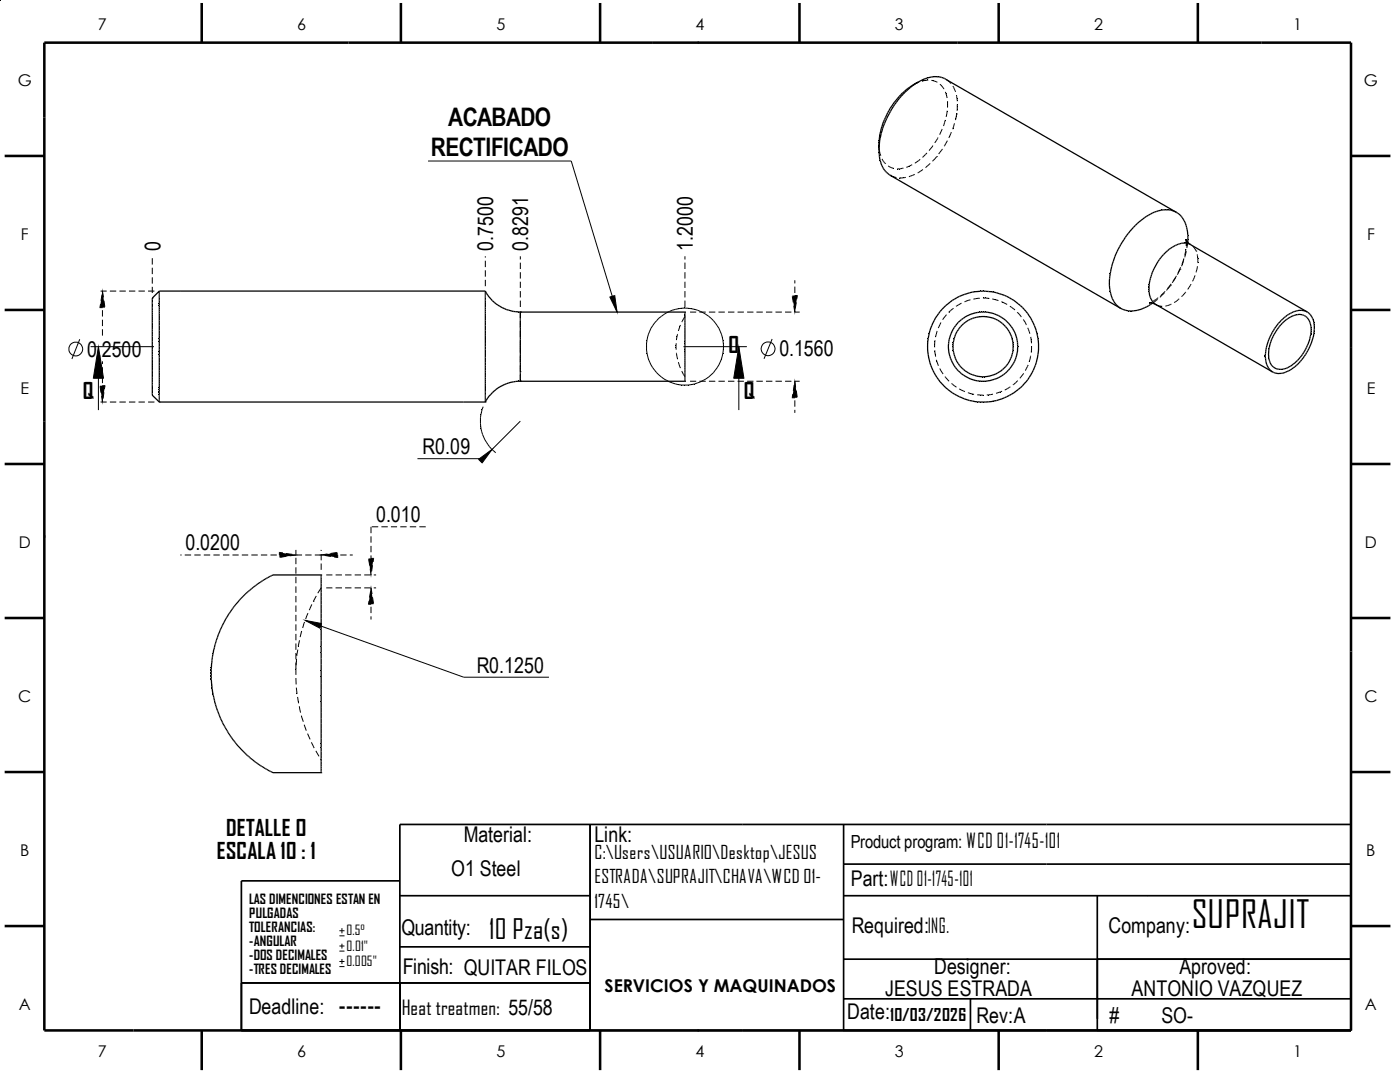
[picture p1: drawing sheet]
<svg xmlns="http://www.w3.org/2000/svg" width="279mm" height="216mm" viewBox="0 0 279 216" stroke-linecap="round" stroke-linejoin="round" font-family="sans-serif">
<g fill="#000">
<path d="M178.7 19.9l.2 .1zM179.1 19.5l.1 .1zM179.1 19.9l.1 .1zM179.4 19.1l.1 .1zM179.5 19.5v.1zM179.7 18.8l.1 .1zM179.8 19.1l.1 .1zM180 18.5h.1zM180.2 18.7l.1 .1zM180.4 18.1l.1 .1zM180.5 18.3l.1 .1zM180.8 17.8v.1z"/>
<path d="M180.9 18l.1 .1zM181.1 17.5l.1 .2zM181.3 17.7h.1zM181.5 17.3l.1 .1zM181.7 17.3v.1zM181.8 17.1h.1zM182 17l.1 .1zM183.2 16.3l.1 .1zM183.6 16v.2zM183.9 15.8l.1 .2zM184.4 15.7v.1zM184.7 15.5l.1 .2z"/>
<path d="M185.1 15.4v.1zM185.5 15.3v.2zM185.8 15.2l.1 .2zM186.2 15.2v.1zM186.6 15.2v.1zM186.9 15.2v.1zM187.3 15.2v.1zM187.6 15.2v.2zM188 15.3l-.1 .2zM187.9 15.3v.2zM188 17.2l.1-.1zM188.6 15.5l-.1 .2z"/>
<path d="M189.7 16.6h.1zM175.3 30.4h.1zM175.3 28.4h.1zM175.3 29.5h.1zM175.3 30.8h.2zM175.3 27.9h.2zM175.3 29h.2zM175.4 31.2h.1zM175.4 27.5h.1zM175.4 28.5h.1zM175.4 31.6h.2zM175.4 27.1h.2z"/>
<path d="M175.4 28.1h.2zM175.5 32h.1zM175.5 26.6h.1zM175.5 27.6h.1zM175.6 32.4l.2-.1zM175.6 26.1l.2 .1zM175.6 27.1h.2zM175.7 25.7h.2zM175.9 33.1h.1zM175.9 25.2h.1zM175.9 26.1h.1zM176 24.7l.1 .1z"/>
<path d="M176.2 33.7h.1zM176.2 24.3h.1zM176.4 34h.1zM176.4 23.8h.1zM176.4 24.6h.1zM176.7 32.8v-.1zM176.6 34.2h.1zM176.7 34.2v.1zM176.6 23.3l.1 .1zM176.6 24.1h.1zM176.9 34.5l.1-.1zM176.8 22.9h.2z"/>
<path d="M176.8 23.6l.2 .1zM177.1 34.7l.1-.1zM177.1 23.1l.1 .1zM177.3 22l.1 .1zM177.5 34.8l-.1 .1zM177.3 22.6l.2 .1zM177.6 35.1l.1-.1zM177.6 22.1l.1 .1zM177.8 21.1l.2 .1zM177.9 21.7l.1 .1zM178.1 20.7l.1 .1zM178.2 21.2l.1 .1z"/>
<path d="M178.4 20.3l.1 .1zM178.5 20.7l.1 .1zM178.8 20.3l.1 .1zM183 32.3v.1zM185.1 33.1h.1zM187.6 30.4l.1 .1zM20.4 58.1l.6 3.3h-1.1zM20.4 57.5v.6zM20.4 57.5l.1 .6zM30.4 59.9h.1zM30.4 59.5h.1zM31.7 58.3h.1z"/>
<path d="M31.7 58.4h.1zM97.1 58.5l-.1 .1zM97.3 58.9l-.1 .1zM97.6 59.3l-.1 .1zM97.8 59.7l.2-.1zM98.3 60l-.1 .1zM121.6 59.2l.1 .1zM122.6 58.9l.2-.1zM122.8 58.8l-.1 .2zM159.1 59l.1-.1zM190.5 59.6v.1zM191.4 59.1h.1z"/>
<path d="M191.9 58.8l.1 .1zM192.4 58.6v.2zM193 58.5v.1zM193.5 58.3v.1zM194 58.2l.1 .1zM194.6 58.1v.1zM195.1 58v.2zM195.7 58v.1zM196.2 58v.1zM196.8 58l-.1 .1zM196.7 58v.1zM197.3 58v.2z"/>
<path d="M197.8 58.1v.1zM198.4 58.2v.1zM198.9 58.3v.1zM199.4 58.5v.1zM200 58.6l-.1 .2zM200.5 58.8l-.1 .1zM200.9 59.1h.1zM202 59.6l-.1 .1zM221.3 56h.1zM221.3 56.5h.1zM221.3 56.9h.1zM221.3 55.5l.1 .1z"/>
<path d="M221.3 57.4h.1zM221.4 55.1h.1zM221.4 57.8l.1-.1zM221.4 54.6h.2zM221.4 58.2h.2zM221.5 54.1h.2zM221.5 58.5h.2zM221.5 58.6l.2-.1zM221.6 53.6l.1 .1zM221.6 58.9h.1zM221.7 53.1l.2 .1zM221.7 59.3h.2z"/>
<path d="M221.9 52.6l.1 .1zM221.9 59.6h.1zM222 52.2h.2zM222 59.9h.2zM222 60l.2-.1zM222.2 51.6l.1 .1zM222.6 50.6l.1 .1zM223.1 49.7h.1zM223.3 49.2h.1zM223.6 48.7l.1 .1zM223.9 48.2l.1 .1zM224.2 47.8h.1z"/>
<path d="M224.5 47.3l.1 .1zM224.8 46.9h.1zM225.1 46.4l.1 .1zM225.5 46l.1 .1zM225.4 46l.2 .1zM225.8 45.6l.1 .1zM226.1 45.3h.1zM226.5 44.9l.1 .1zM226.9 44.5v.1zM227.2 44.2l.1 .1zM227.6 43.9l.1 .1zM228 43.6l.1 .1z"/>
<path d="M228.4 43.3l.1 .1zM228.8 43.1h.1zM229.2 42.8v.1zM229.2 57.1h.1zM229.2 57.4h.1zM229.2 57.8h.1zM229.2 58.2h.1zM229.2 56.7h.2zM229.2 58.5h.2zM229.3 56.3h.1zM229.3 58.8h.1zM229.4 55.9l.1 .1z"/>
<path d="M229.4 59.1h.1zM229.4 55.5l.2 .1zM229.4 59.4h.2zM229.6 42.6v.1zM229.6 55.2h.1zM229.6 59.7l.1-.1zM229.7 54.7l.1 .1zM229.7 59.9h.1zM229.8 54.4h.2zM230 54h.1zM230.2 53.6h.1zM230.4 59.9l.1 .1z"/>
<path d="M230.4 53.2l.1 .1zM230.6 52.8l.1 .1zM230.7 42.1l.1 .1zM230.8 52.5h.1zM231.1 42v.1zM231.1 52.1v.1zM231.5 41.9v.1zM231.9 58.9v.1zM231.9 41.8v.1zM231.8 51.1h.1zM232.1 50.7l.1 .1zM232.2 41.7v.2z"/>
<path d="M232.4 50.4l.1 .1zM232.6 41.7v.2zM232.9 57.8l.1 .1zM232.9 41.7v.2zM233 57.6l.1 .1zM233 49.9v.1zM233.3 41.7v.2zM233.5 56.9l.1 .1zM233.6 49.4v.1zM233.9 41.9v.1zM233.9 49.2l.1 .1zM234.2 42v.1z"/>
<path d="M234.2 49l.1 .1zM234.5 48.9l.1 .1zM234.8 42.2v.2zM234.8 48.7l.1 .2zM235.1 42.4l-.1 .1zM235.1 48.6l.1 .1zM235.4 42.6l-.1 .1zM235.4 48.5l.1 .1zM235.5 42.9l.1-.1zM235.8 43.2v-.1zM235.7 48.4l.1 .2zM236.1 43.3l-.1 .1z"/>
<path d="M236 48.4l.1 .1zM236.1 43.7l.2-.1zM236.3 44l.1-.1zM236.3 48.4v.1zM236.5 44.3h.1zM236.6 44.7l.1-.1zM236.6 48.4v.1zM236.5 47.9l.1-.1zM236.5 47.9l.3-.1zM236.7 45h.2zM236.6 48.1l.2-.1zM236.8 48.1l-.1 .1z"/>
<path d="M236.8 45.4l.1-.1zM236.9 48.4v.2zM236.9 45.8l.1-.1zM237 46.1h.1zM237 46.6h.2zM237.1 47.9h.1zM237 48.5l.1-.1zM237.1 47h.1zM237.1 48.5v.1zM237.2 48.5l-.1 .1zM237.4 48.6l-.1 .1zM237.4 48.7l-.1 .1z"/>
<path d="M237.6 48.8v.1zM18.6 75.5l-.1 .1zM19.6 69.2l1.1 6.3h-2.1zM19.6 68.6v.6zM19.6 68.6l.1 .6zM19.9 61.4v.1zM20.7 75.5v.1zM21 76.9v.1zM30.4 78.8h.1zM30.4 78.7h.1zM30.4 78.4h.1zM30.4 78.2h.1z"/>
<path d="M30.4 77.6h.1zM30.4 77.3h.1zM30.4 74.8h.1zM30.4 74.4h.1zM30.4 73.6h.1zM30.4 73.1h.1zM30.4 72.6h.1zM30.4 72.2h.1zM30.4 65.2h.1zM30.4 64.8h.1zM30.4 61h.1zM30.4 60.8h.1z"/>
<path d="M30.4 60.1h.1zM31.7 60.6h.1zM31.7 61h.1zM31.7 67.5h.1zM31.7 68.1h.1zM31.7 70.2h.1zM31.7 70.8h.1zM31.7 77.4h.1zM31.7 77.7h.1zM31.7 78.1h.1zM31.7 78.4h.1zM31.7 78.7h.1z"/>
<path d="M96.7 60.6h.2zM96.7 61h.2zM96.7 67.5h.2zM96.7 68.1h.2zM96.7 70.2h.2zM96.7 70.8h.2zM96.7 77.4h.2zM96.7 77.7h.2zM97 79.8h.1zM97.5 79h.1zM97.8 78.6l.2 .1zM98.2 78.3l.1 .1z"/>
<path d="M98.5 77.9l.1 .1zM98.6 77.9v.1zM98.6 60.3v.1zM98.5 60.4l.1-.1zM98.9 77.6l.1 .1zM99 60.6l-.1 .1zM99.4 60.9l-.1 .1zM99.7 77.1l.1 .1zM99.8 61.1l-.1 .2zM100.1 76.8l.1 .2zM100.2 61.4l-.1 .1zM100.5 76.6l.1 .2z"/>
<path d="M100.6 61.6l-.1 .1zM101 76.5v.1zM101 61.8v.1zM101.5 76.3v.1zM101.5 61.9v.1zM101.9 76.2l.1 .1zM102 62l-.1 .1zM102.4 76.1v.1zM102.4 62.1v.2zM102.9 76v.1zM102.9 62.2v.1zM103.4 75.9v.2z"/>
<path d="M103.4 62.2v.2zM103.7 62.7h.1zM103.7 62.9h.1zM103.7 68.1h.1zM103.7 68.5h.1zM103.7 69.8h.1zM103.7 70.2h.1zM121.7 59.3l1-.3 .4 3.3zM123.1 62.3l.2 .5zM130.2 64.9l.1 .1zM130.6 74v-.1zM131 63.9l.1 .1z"/>
<path d="M132 75.2l-.1 .1zM131.9 63l.1 .1zM136.6 62.7h.1zM136.6 62.9h.1zM136.6 68.1h.1zM136.6 68.5h.1zM136.6 69.8h.1zM136.6 70.2h.1zM142.7 73.9l.1 .1zM143.1 65l.1-.1zM146.4 75.5l-.1 .1zM147.4 69.2l1.1 6.3h-2.1z"/>
<path d="M147.4 68.6v.6zM147.4 68.6l.1 .6zM148.5 75.5l.1 .1zM158.1 79.4l-.1 .1zM158 79.3v.2zM158.1 59h1l-.5 3.3zM158.6 76.1l.5 3.3h-1zM158.6 75.5l-.1 .6zM158.6 75.5l.1 .6zM158.6 62.3v.5zM158.5 62.3l.1 .5zM185 68.6h.1z"/>
<path d="M185 69.2h.1zM185 69.7h.1zM185 68.1h.2zM185 70.3l.2-.1zM185.1 67.5h.2zM185.1 70.8h.2zM185.2 67h.1zM185.2 71.3h.1zM185.3 66.4l.2 .1zM185.3 66.5h.2zM185.3 71.9l.2-.1zM185.5 65.9l.1 .1z"/>
<path d="M185.5 72.4h.1zM185.6 65.4h.2zM185.6 72.9h.2zM185.8 64.9h.2zM185.8 73.4h.2zM186.1 64.4h.1zM186.1 74l.1-.1zM186.3 63.9l.1 .1zM186.3 74.4h.1zM186.3 74.5l.1-.1zM186.7 74.8l-.1 .1zM186.9 62.9l.1 .1z"/>
<path d="M187 75.3l-.1 .1zM187.2 62.5l.1 .1zM187.2 75.8h.1zM187.5 62.1h.1zM187.6 76.2l-.1 .1zM187.9 61.6l.1 .1zM188 76.6l-.1 .1zM187.9 76.7l.1-.1zM188.1 74.4l-.1 .1zM188.3 61.3h.1zM188.3 77.1l.1-.1zM188.7 60.9l.1 .1z"/>
<path d="M188.7 77.5l.1-.1zM189.1 60.5l.1 .1zM189.1 77.8l.1-.1zM189.1 69h.2zM189.1 69.4h.2zM189.2 68.5h.1zM189.2 69.8h.1zM189.2 68.1h.2zM189.2 70.2h.2zM189.2 70.3l.2-.1zM189.3 67.6l.1 .1zM189.3 70.7h.1z"/>
<path d="M189.4 67.2l.2 .1zM189.4 71.1h.2zM189.5 60.2l.1 .1zM189.5 78.1h.1zM189.6 66.8h.1zM189.6 71.5h.1zM189.7 66.4l.2 .1zM189.7 71.9h.2zM190 78.4v.1zM189.9 66h.1zM189.9 72.3h.1zM190 61.6h.1z"/>
<path d="M190.1 68.7h.1zM190.1 69.2h.1zM190.1 69.6h.1zM190.1 68.3l.1 .1zM190.1 68.4h.1zM190.1 70h.1zM190.1 65.6l.1 .1zM190.1 72.7l.1-.1zM190.2 67.9l.1 .1zM190.2 70.4h.1zM190.3 67.5l.1 .1zM190.3 67.6h.1z"/>
<path d="M190.3 70.8l.1-.1zM190.4 65.2l.1 .1zM190.5 78.7v.1zM190.4 67.1l.1 .1zM190.4 71.2l.1-.1zM190.5 66.8h.2zM190.5 71.5h.2zM190.6 64.9l.1 .1zM190.7 73.4h-.1zM190.7 66.4l.1 .1zM190.7 71.9h.1zM191 78.9l-.1 .1z"/>
<path d="M190.9 64.6h.1zM191 73.7l-.1 .1zM190.9 66l.1 .1zM191 72.2l-.1 .1zM191.1 65.7l.2 .1zM191.1 72.6h.2zM191.2 64.2l.1 .1zM191.3 74l-.1 .1zM191.5 79.2l-.1 .1zM191.4 65.4h.1zM191.5 72.9l-.1 .1zM191.5 63.9l.1 .1z"/>
<path d="M191.6 74.3l-.1 .1zM191.6 65.1l.1 .1zM191.6 73.3l.1-.1zM191.9 63.6v.2zM191.8 63.6l.1 .2zM191.8 74.7l.1-.1zM192 79.4l-.1 .1zM191.9 64.8l.1 .1zM191.9 73.6l.1-.1zM192.2 63.4l.1 .1zM192.3 74.8l-.1 .1zM192.2 64.5l.1 .1z"/>
<path d="M192.3 73.7l-.1 .1zM192.2 73.8l.1-.1zM192.4 79.6v.1zM192.6 64.2v.1zM192.6 74v.1zM192.5 63.2h.1zM192.6 75.1l-.1 .1zM192.6 75.1v.1zM193 74.2l-.1 .1zM193 79.8v.1zM192.9 62.9l.1 .1zM193 75.3l-.1 .1z"/>
<path d="M193 75.3v.1zM193.3 74.4v.1zM193.3 62.7l.1 .2zM193.4 75.5l-.1 .1zM193.6 63.6l.1 .1zM193.6 74.7l.1-.1zM193.7 62.6l.1 .1zM193.8 75.6l-.1 .2zM194 63.5h.1zM194.1 74.8l-.1 .1zM194.1 62.4l.1 .2zM194.2 75.8l-.1 .1z"/>
<path d="M194.4 63.3v.1zM194.4 74.9v.1zM194.6 62.3v.1zM194.6 75.9v.1zM194.8 63.2v.1zM194.8 75v.1zM195 62.2v.2zM195 76v.1zM195.2 63.1v.1zM195.2 75.1v.1zM195.5 62.2v.1zM195.4 62.2l.1 .1z"/>
<path d="M195.5 76l-.1 .2zM195.5 76v.2zM195.6 63.1v.1zM195.6 75.1v.2zM195.9 62.1v.2zM195.9 76.1v.1zM196 63v.2zM196 75.2v.1zM196.3 62.1v.2zM196.3 76.1v.1zM196.4 63v.2zM196.4 75.2v.1z"/>
<path d="M196.7 62.1v.2zM196.7 76.1v.1zM196.7 76.1l.1 .1zM196.8 63.1v.1zM196.8 75.1v.2zM197.2 62.2l-.1 .1zM197.1 76l.1 .1zM197.2 63.1v.1zM197.2 75.1v.1zM197.6 63.2v.1zM197.6 75v.1zM197.6 62.3v.1z"/>
<path d="M197.6 75.9v.2zM198 63.3v.1zM198 74.9v.1zM198 62.4v.1zM198 75.8v.1zM198.4 74.8v.1zM198.5 62.5l-.1 .1zM198.4 75.7l.1 .1zM198.8 63.6l-.1 .1zM198.7 74.6l.1 .1zM198.9 62.7l-.1 .1zM198.8 62.7v.1z"/>
<path d="M198.8 75.6l.1 .1zM199.1 74.4v.1zM199.3 62.8l-.1 .1zM199.4 79.8v.1zM199.4 64.1l.1-.1zM199.4 74.2l.1 .1zM199.6 63v.2zM199.6 75.2v.1zM199.9 64.2l-.1 .1zM199.8 64.2v.1zM199.8 74v.1zM199.8 74l.1 .1z"/>
<path d="M199.9 79.6l.1 .1zM200 63.2l-.1 .2zM199.9 75l.1 .1zM200.1 64.6l.1-.1zM200.1 73.7l.1 .2zM200.1 73.7l.1 .1zM200.4 63.5l-.1 .1zM200.3 74.7l.1 .1zM200.4 64.8v.1zM200.4 73.5v.1zM200.4 79.4l.1 .1zM200.7 65.1v.1z"/>
<path d="M200.7 73.2v.1zM200.7 63.8v.1zM200.9 79.2l.1 .1zM200.9 65.4h.1zM200.9 72.9l.1 .1zM201 64.2v-.1zM201 74.2v.1zM201.2 65.8l.1-.1zM201.2 72.6h.1zM201.3 64.5l.1-.1zM201.3 73.9l.1 .1zM201.4 66.1l.1-.1z"/>
<path d="M201.4 72.2l.1 .1zM201.4 78.9l.1 .1zM201.5 66.5l.2-.1zM201.5 71.9h.2zM201.5 64.8l.1-.1zM201.5 73.5l.1 .1zM201.7 66.8h.1zM201.7 71.5h.1zM201.8 65.2l.1-.1zM201.8 73.2l.1 .1zM201.9 78.7l.1 .1zM202 67.6h.1z"/>
<path d="M202 67.6l.1-.1zM202 70.7l.1 .1zM202.1 65.4v.1zM202.1 72.8v.1zM202.1 68l.1-.1zM202.1 70.4h.1zM202.1 68.4h.2zM202.1 68.4l.2-.1zM202.1 70h.2zM202.2 68.7h.1zM202.2 69.6h.1zM202.2 69.2h.1z"/>
<path d="M202.3 65.9l.1-.1zM202.3 72.5h.1zM202.4 78.4v.1zM202.6 71.7l.1 .1zM202.9 60.2l-.1 .1zM202.8 78.1h.1zM202.8 67.1l.1-.1zM202.8 71.3h.1zM202.9 67.5l.1-.1zM202.9 70.9h.1zM203 67.9h.1zM203 70.4l.1 .1z"/>
<path d="M203.1 68.7h.1zM203.1 69.6h.1zM203.1 69.2h.1zM203.3 60.5l-.1 .1zM203.2 77.7l.1 .1zM203.6 61l.1-.1zM203.6 77.4l.1 .1zM204 61.3h.1zM204 77l.1 .1zM204.4 61.7l.1-.1zM204.4 76.6l.1 .1zM204.8 62.1h.1z"/>
<path d="M204.8 76.2l.1 .1zM205.1 62.6l.1-.1zM205.4 63l.1-.1zM205.5 62.9l-.1 .1zM205.4 75.3l.1 .1zM205.7 63.5l.1-.1zM205.7 74.8l.1 .1zM206 64l.1-.1zM206 74.4l.1 .1zM206.2 64.4h.1zM206.2 73.9l.1 .1zM206.4 64.9h.1z"/>
<path d="M206.4 73.4h.1zM206.6 65.4h.2zM206.6 72.9h.2zM206.8 66l.1-.1zM206.8 72.4h.1zM206.9 66.5h.2zM206.9 66.5l.2-.1zM206.9 71.8l.2 .1zM207.1 67h.1zM207.1 71.3l.1 .1zM207.1 71.3h.1zM207.1 67.5h.2z"/>
<path d="M207.1 70.8h.2zM207.2 68.1h.1zM207.2 70.2l.1 .1zM207.3 68.6h.1zM207.3 69.7h.1zM207.3 69.2h.1zM222.2 60.3l.1-.1zM222.6 60.8l.1-.1zM222.9 61h-.1zM222.8 61h.1zM223.2 61.2l-.1 .1zM223.4 61.4v.1z"/>
<path d="M224 61.7l-.1 .1zM224.3 61.8l-.1 .1zM224.6 61.9l-.1 .1zM224.9 62v.1zM225.2 62v.1zM225.6 62.1v.1zM225.9 62.1v.1zM226.2 62l.1 .1zM226.6 62v.1zM226.9 61.9l.1 .2zM227.3 61.8l.1 .1zM228.1 61.6v.1z"/>
<path d="M228.5 61.4v.1zM228.9 61.2v.1zM229.2 61l.1 .1zM229.3 60.4l.1 .1zM229.4 60.3v.2zM229.4 60.3v.1zM229.5 60.3v.1zM229.7 60.3l-.1 .2zM229.6 60.7l.1 .2zM229.8 60.3v.2zM230 60.4l-.1 .1zM230 60.5l.1 .1z"/>
<path d="M230.1 60.4v.1zM230.1 60.3l-.1 .1zM230 60.4l.1-.1zM230.3 60.5l-.1 .1zM230.6 60.6l-.1 .1zM230.5 60.7h-.1zM230.7 60.8l-.1 .1zM252.4 70.9h.1zM252.4 71.2h.1zM252.4 70.5h.2zM252.4 71.6l.2-.1zM252.5 70.1h.1z"/>
<path d="M252.5 71.9h.1zM252.5 69.7l.1 .1zM252.5 72.2h.1zM252.6 69.3l.1 .1zM252.6 72.5h.1zM252.7 69h.1zM252.7 72.8h.1zM252.8 68.6h.1zM252.8 73.1l.1-.1zM252.9 68.2h.2zM252.9 73.3h.2zM252.9 73.4l.2-.1z"/>
<path d="M253 70.7h.2zM253.1 67.8h.1zM253.1 73.6l.1-.1zM253.1 70h.1zM253.1 70.3l.1 .1zM253.1 70.4h.1zM253.1 71h.1zM253.1 71.3h.1zM253.1 69.6h.1zM253.1 71.6h.1zM253.2 69.3h.1zM253.2 71.9h.1z"/>
<path d="M253.2 67.4h.2zM253.4 73.7l-.1 .1zM253.3 68.9h.1zM253.3 72.2l.1-.1zM253.4 68.5l.1 .1zM253.4 67l.1 .1zM253.5 73.9l-.1 .1zM253.5 68.2h.1zM253.5 72.7l.1-.1zM253.6 66.6l.1 .1zM253.7 74v.2zM253.8 66.2l.1 .1z"/>
<path d="M253.8 67.4l.1 .1zM253.9 73l-.1 .1zM254 67.1h.1zM254 73.3l.1-.1zM254 65.8l.2 .1zM254.2 74.3l-.1 .1zM254.2 66.7l.1 .1zM254.3 73.3l-.1 .1zM254.3 66.3l.2 .1zM254.5 73.4l-.1 .2zM254.6 65.1v.1zM254.5 65.1l.1 .1z"/>
<path d="M254.6 74.5v.1zM254.6 66l.1 .1zM254.8 64.8l.1 .1zM254.9 74.5l-.1 .1zM254.9 74.5v.1zM254.8 65.7h.1zM254.9 73.6l-.1 .1zM255.1 74.5v.2zM255 65.3l.1 .1zM255.1 73.7v.1zM255.3 65l.1 .1zM255.4 73.7v.1z"/>
<path d="M255.3 64.1l.1 .1zM255.4 74.5v.1zM255.5 64.7l.1 .1zM255.6 73.7l.1 .1zM255.6 63.8l.1 .1zM255.7 74.5v.1zM255.8 64.4l.1 .1zM255.9 73.7v.1zM255.9 63.5l.1 .2zM256.1 64.2l.1 .1zM256.2 73.6v.1zM256.2 63.3l.1 .1z"/>
<path d="M256.3 74.4v.1zM256.3 63.9l.1 .1zM256.4 73.6l.1 .1zM256.5 63l.1 .2zM256.6 74.3v.1zM256.6 63.7l.1 .1zM256.8 62.8l.1 .1zM256.9 74.1v.2zM256.9 63.5l.1 .1zM257 73.4v.1zM257.1 62.6l.1 .1zM257.2 74l.1 .1z"/>
<path d="M257.2 63.3l.1 .1zM257.3 73.2v.1zM257.4 62.4l.1 .1zM257.5 63.1l.1 .1zM257.6 73.1v.1zM257.7 62.3l.1 .1zM257.8 73.6l.1 .1zM257.8 63l.1 .1zM257.9 72.9v.1zM258.1 73.4l.1 .1zM258.1 62.9v.1zM258.1 72.6l.1 .2z"/>
<path d="M258.4 62v.1zM258.4 73.2l.1 .1zM258.4 62.8v.1zM258.4 72.4l.1 .1zM258.7 62.7v.1zM258.7 72.2v.1zM258.7 72.2l.1 .1zM258.7 61.9v.2zM258.7 72.9l.1 .1zM258.9 62.7l.1 .1zM259 71.9v.1zM259 61.8v.2z"/>
<path d="M259 72.7l.1 .1zM259.2 62.6v.1zM259.2 71.6l.1 .1zM259.2 61.8v.1zM259.2 72.4l.2 .1zM259.5 62.6v.1zM259.5 71.3v.1zM259.5 61.8v.1zM259.5 72.1l.1 .1zM259.7 62.7v.1zM259.7 71l.1 .1zM259.8 61.8v.1z"/>
<path d="M259.8 71.8h.1zM260 62.7l-.1 .1zM259.9 70.7l.2 .1zM260.1 61.8v.2zM260.1 71.4l.1 .1zM260.2 62.8l-.1 .1zM260.1 70.4h.2zM260.3 61.9v.1zM260.3 71.1l.1 .1zM260.4 62.9l-.1 .1zM260.3 70.1h.2zM260.6 62v.1z"/>
<path d="M260.6 70.7l.1 .1zM260.6 63.1v-.1zM260.6 63v.1zM260.6 69.7l.1 .1zM260.7 63.2h.2zM260.7 63.2h.1zM260.7 69.3l.2 .1zM260.8 62.2l.1-.1zM260.8 70.4h.1zM260.9 63.4l.1-.1zM260.9 69h.1zM261.1 62.2l-.1 .1z"/>
<path d="M261 70l.1 .1zM261.1 63.6l.1-.1zM261.1 68.6l.1 .1zM261.2 62.5l.1-.1zM261.3 62.4l-.1 .1zM261.2 69.6l.1 .1zM261.2 63.8h.1zM261.2 68.2l.1 .1zM261.3 64.1l.2-.1zM261.3 67.9h.2zM261.4 62.7l.1-.1zM261.4 69.2l.1 .1z"/>
<path d="M261.4 64.3h.1zM261.4 67.5l.1 .1zM261.5 64.6l.1-.1zM261.5 67.1l.1 .1zM261.5 62.8h.2zM261.5 62.8l.2-.1zM261.5 68.8l.2 .1zM261.6 64.9l.1-.1zM261.6 66.8h.1zM261.6 65.2l.1-.1zM261.6 66.5h.1zM261.7 65.4h.1z"/>
<path d="M261.7 66.1h.1zM261.7 65.8h.1zM261.7 63.1l.1-.1zM261.7 68.5h.1zM261.8 63.3l.2-.1zM261.8 68l.2 .1zM262 63.5h.1zM262 67.6l.1 .1zM262.2 66.9h.1zM262.2 64.4h.1zM262.2 66.5h.1zM262.3 64.7h.1z"/>
<path d="M262.3 66.1h.1zM262.3 65.1h.1zM262.3 65.7l.1 .1zM262.3 65.4h.1zM19.9 77h1.1l-.6 3.2zM20.4 80.2v.6zM20.4 80.3v.5zM95.5 91.6l-.1 .1zM95.4 91.7h.1zM96.2 92.4l.1 .1zM95.5 91.7l2.7-2-2 2.7zM98.2 89.7l.4-.4z"/>
<path d="M98.2 89.6l.4-.3zM194.1 80l-.1 .1zM195.1 80.2v.1zM195.7 80.2v.1zM196.2 80.2v.1zM196.7 80.2l.1 .1zM197.3 80.2v.1zM198.4 80v.1zM47.6 119.8h.1zM47.8 119.5l.1 .1zM48 119.3l.1 .1zM48.2 119.1l.1 .1z"/>
<path d="M48.4 118.9l.1 .1zM48.6 118.7l.1 .1zM48.9 118.5v.1zM49.1 118.3v.1zM49.3 118.1l.1 .1zM49.5 117.9l.1 .1zM49.7 117.7l.1 .1zM50 117.5v.1zM50.2 117.3v.1zM50.4 117.1l.1 .1zM50.6 116.9l.1 .2zM50.6 117l.1 .1z"/>
<path d="M50.9 116.8l.1 .1zM51.1 116.6l.1 .1zM51.4 116.4v.1zM51.6 116.2l.1 .1zM51.9 116.1v.1zM52.1 115.9l.1 .1zM52.4 115.7v.2zM52.9 115.4v.2zM53.4 115.1v.2zM53.6 115l.1 .1zM53.9 114.9l.1 .1zM54.2 114.7v.2z"/>
<path d="M55.7 110.1l.1 .1zM55.8 110.2l3.3 .5-3.3 .6zM59.1 110.7h.5zM64.1 110.7l3.3-.5v1.1zM63.5 110.7l.6 .1zM63.5 110.7h.6zM67.4 111.3h.1zM73.5 111.4h1l-.5 3.3zM74 117.3l.5 3.3h-1zM74 116.8v.5zM74 114.7v.6zM74.5 111.3h.2z"/>
<path d="M74.5 111.4l.2-.1zM42 133.3h.2zM42 133.6h.2zM42 133.9h.2zM42 134.2h.2zM42 134.5h.2zM42 134.7h.2zM42 135h.2zM42 135.3h.2zM42 135.6h.2zM42.1 132.7h.1zM42.1 133h.1z"/>
<path d="M42.1 135.9h.1zM42.1 136.2h.1zM42.1 132.4h.1zM42.1 136.5h.1zM42.2 131.8h.1zM42.2 132.1h.1zM42.2 136.8h.1zM42.2 137.1h.1zM42.2 131.5h.1zM42.2 137.4h.1zM42.2 131.2h.2zM42.2 137.7h.2z"/>
<path d="M42.3 130.9h.1zM42.3 138h.1zM42.3 130.6h.2zM42.4 130.3h.1zM42.4 138.6h.1zM42.5 130h.1zM42.5 138.9h.1zM42.5 139.2l.2-.1zM42.6 129.5h.1zM42.6 139.5l.1-.1zM42.7 129.2h.1zM42.7 139.8l.1-.1z"/>
<path d="M42.7 128.9h.1zM42.8 128.6h.1zM42.9 128.3l.1 .1zM43 128l.1 .1zM43.1 127.7l.1 .1zM43.1 127.5h.2zM43.3 127.2h.1zM43.3 126.9h.2zM43.6 126.3l.1 .1zM43.7 126.1h.1zM43.8 125.8h.1zM43.9 125.5l.1 .1z"/>
<path d="M44 125.2l.2 .1zM44.2 125h.1zM44.3 124.7l.1 .1zM44.4 124.4l.1 .1zM44.6 124.2h.1zM44.7 123.9l.1 .1zM44.8 123.7h.2zM45.1 123.1l.2 .1zM45.3 122.9h.1zM45.8 122.1l.1 .1zM45.9 121.9l.2 .1zM46.1 121.6l.1 .1z"/>
<path d="M46.5 121.2h.1zM46.7 120.9v.1zM46.8 120.7l.1 .1zM47 120.4l.1 .1zM47.2 120.2l.1 .1zM47.4 120l.1 .1zM60.9 123.8l3.3 .6-.4 .9zM60.4 123.6l.5 .1zM60.4 123.6l.4 .3zM63.8 125.3l.1 .2zM64 124.5h.1zM64 125.6h.1z"/>
<path d="M64 129h.1zM64 130.2h.1zM64 133.9h.1zM64 135.1h.1zM64 138.7h.1zM64 139.9h.1zM64.2 124.4l.1-.1zM73.5 120.6h-.1zM42.8 140.3h.1zM42.9 140.6h.1zM43 140.9h.1zM43.1 141.2l.1-.1z"/>
<path d="M43.3 141.8l.1-.1zM43.3 142h.2zM43.5 142.3h.1zM43.6 142.6l.1-.1zM43.7 142.9l.1-.1zM43.9 143.4h.1zM44 143.7l.2-.1zM44.2 144l.1-.1zM44.3 144.2h.1zM44.7 145l.1-.1zM45 145.2l-.1 .1zM45 145.5h.1z"/>
<path d="M45.3 145.7l-.1 .1zM45.3 146h.1zM45.6 146.2l-.1 .1zM45.7 146.5l-.1 .1zM45.9 146.7l-.1 .1zM46.2 147.2l-.1 .1zM46.3 147.5l.1-.1zM46.6 147.7l-.1 .1zM46.7 148l.1-.1zM46.9 148.2v.1zM47.1 148.4l-.1 .1zM47.3 148.6l-.1 .1z"/>
<path d="M47.5 148.8l-.1 .1zM47.7 149.1h-.1zM47.8 149.4l.1-.1zM48.1 149.5l-.1 .1zM48.3 149.7l-.1 .1zM48.5 149.9l-.1 .1zM48.7 150.1l-.1 .1zM48.9 150.4v-.1zM49.1 150.5v.1zM49.4 150.7l-.1 .1zM49.6 150.9l-.1 .1zM49.8 151.1l-.1 .1z"/>
<path d="M50 151.3v.1zM50.3 151.5l-.1 .1zM50.5 151.7l-.1 .1zM50.8 151.9l-.1 .1zM51 152.1h-.1zM51.2 152.2l-.1 .1zM51.7 152.6l-.1 .1zM51.9 152.8v-.1zM52.2 152.9l-.1 .1zM52.5 153l-.1 .2zM52.7 153.2l-.1 .1zM53 153.4l-.1 .1z"/>
<path d="M53.2 153.5l-.1 .1zM53.5 153.7l-.1 .1zM53.7 153.8l-.1 .1zM54 153.9l-.1 .2zM54.2 154.1v.1zM64 148.3h.1zM64 149.1h.1z"/>
</g>
<g fill="none" stroke="#000" stroke-width=".2">
<path d="M182.2 16.9h.1M183.4 16.4l-1.2 .5M184 16.2h.1M185.3 16l-1.3 .2M185.9 16l1.2 .4M187.6 16.8l.8 .9M188.4 17.7v.1M188.7 18.3l.3 1.3M188.8 15.9l1 .8M190.2 17.2l.5 1.1M190.9 19l.2 1.2M85.4 32.1h28.6l9.1 30.2"/>
<path d="M175.4 28.8v.5M175.5 29.9l.3 1.2M176 31.7l.7 1M177.2 33.1l1.2 .5M177.7 35l1.2 .4M179.5 35.5h.1M180.3 33.6l-1.3 .1M180.8 35.4l-1.3 .1M182 32.9l-1.1 .5M182.6 34.8l-1.2 .5M182.6 32.6h.1M183.6 31.8l-1 .8"/>
<path d="M184.2 33.8l-1.1 .7M185 30.5l-.9 .9M185.6 32.6l-.9 .8M186.2 29l-.8 1.1M186.9 31.2h.1M186.9 31.2l-.8 1M187.2 27.4l-.6 1.1M188 25.7l-.5 1.2M188.1 29.7l-.8 1M188.7 24l-.4 1.1M189 22.1l-.2 1.2M189.1 28.1l-.7 1.1"/>
<path d="M189.1 28.1h.1M189.1 20.2v1.3M189.9 26.4l-.5 1.1M190.5 24.6l-.4 1.2M190.9 22.7h.1M190.9 22.7l-.2 1.3M191.1 20.8l-.1 1.3M20.1 58.1h1.2M20.4 58.8l-.2 1.2M20.4 59.4v-1.3l.3 1.3M20.4 60v1.3M20.7 60l.2 1.2"/>
<path d="M21.9 58.1h1.3M23.8 58.1h1.3M25.7 58.1h1.3M27.6 58.1h1.3M29.5 58.1h1.3M30.4 51.5v1.3M30.4 53.4v1.3M30.4 55.3v1.3M30.4 57.2v1.3M96.9 51.1v.3M96.9 52v1.3M96.9 53.9v1.3"/>
<path d="M96.9 55.8v1.3M103.8 51.1v.7M103.8 52.4v1.3M103.8 54.3v1.3M103.8 56.2v1.2M103.8 58.1v1.3M103.8 60v1.3M121.7 59.3l1-.3 .4 3.3zM136.7 51.1v.7M136.7 52.4v1.3M136.7 54.3v1.3M136.7 56.2v1.2"/>
<path d="M136.7 58.1v1.3M136.7 60v1.3M158.1 59.1l.2 1.3M158.6 59h.5l-.1 .7M158.6 55.9v.7M158.6 57.2v1.3M158.6 59.1v1.3M193.7 59.8l-1.2 .4M195.5 59.5l-1.2 .2M196.2 59.5l1.2 .1M198 59.6l1.3 .4M231 59.7l-1 .8"/>
<path d="M231.1 59.4l-1 .7M231.5 59.3h.1M232.4 58.4l-.9 .9M232.5 58.1l-.9 .9M233.6 57h.1M233.6 57l-.8 1M233.8 56.6l-.8 1M234.7 55.4l-.8 1M234.8 55l-.7 1.1M235.3 59.6l-1 .8M235.5 53.7h.1M235.5 53.7l-.6 1.1"/>
<path d="M235.6 53.3l-.5 1.2M236.2 51.9l-.4 1.2M236.3 51.6l-.4 1.1M236.6 47.8h.1M236.6 47.8l.1 1.3M236.6 58.3l-.8 .9M236.7 49.7l-.3 1.3M236.7 49.1h.1M236.8 50.1l-.4 1.3M237 48.3h.1M237 48.3l-.1 1.2M237.7 56.7l-.7 1"/>
<path d="M238 49.1l.7 1M238.5 54.9l-.5 1.2M238.7 50.1h.1M238.9 50.8l.2 1.7M239 53.1l-.3 1.3M15.9 67.7l-1.5 3.9M18.1 69.2h12.6M19.6 69.2v12.6M19.6 69.2l1.1 6.3h-2.1zM20 77.1l.2 1.3M20.1 60.7l-.2 .7h.6M20.4 77h.6l-.2 .6"/>
<path d="M20.4 61.9v1.3M20.4 63.8v1.3M20.4 65.7v1.3M20.4 72.1v.5M20.4 73.3v1.2M20.4 75.2v1.3M20.4 77.1v1.3M20.4 79v1.2l-.1-1.2M20.7 78.3l-.1 1.2M103.8 76.1h.1M103.8 74.2h.1M103.8 62.3h.1"/>
<path d="M103.8 62.3v1.2M103.8 64.1v1.3M103.8 66v1.3M103.8 67.9v2.5M103.8 71v1.3M103.8 72.9v1.3M103.8 74.8v1.3M135 68.5v1.3M135 70.4l.2 1.2M135.2 66.6l-.2 1.3M135.2 71.6v.1M135.4 72.3l.4 1.1"/>
<path d="M135.8 64.9l-.4 1.1M136.1 74l.6 1.1M136.4 69.2h12.7M136.7 63.2l-.6 1.1M137.7 62.3h1.2M137.7 76.1h1.2M139.6 62.3h1.2M139.6 76.1h1.2M141.5 62.3h1.2M141.5 76.1h1.2M143.4 62.3h1.3M143.4 76.1h1.3"/>
<path d="M145.3 62.3h1.3M145.3 76.1h1.3M147.2 62.3h1.3M147.2 76.1h1.3M147.4 69.2v12.6M147.4 69.2l1.1 6.3h-2.1zM149.1 62.3h1.3M149.1 76.1h1.3M151 62.3h1.2M151 76.1h1.2M152.9 62.3h1.2M152.9 76.1h1.2"/>
<path d="M154.1 67.6l-1.6 4M154.8 62.3h1.2M154.8 76.1h1.2M156.7 62.3h1.2M156.7 76.1h1.2M158.2 78.7l-.1 .7h.6M158.4 61l.2 1.3v-1.3M158.5 76.8l-.2 1.2M158.6 62.3h1M158.6 76.1h1M158.6 77.3v-1.2l.2 1.2M158.6 78v1.2"/>
<path d="M158.6 79.9v1.3M158.9 77.9l.2 1.3M158.9 60.3l-.2 1.3M186.6 69.9l.1 1.3M186.6 67.9l-.1 1.4M186.9 71.8l.4 1.2M187 66l-.3 1.3M187.5 73.5l.7 1.1M187.8 64.3l-.6 1.1M188.6 75.1l.8 1M188.9 62.8l-.8 1M189.4 62.3h.1"/>
<path d="M189.9 76.5l1 .8M190.3 61.5l-.9 .8M191.4 77.6l1.2 .5M191.9 60.5l-1.1 .6M193.2 78.4h.1M193.2 78.4l1.2 .3M195 78.8l1.3 .1M198.2 78.7l-1.3 .1M199.9 60.2l1.1 .5M200 78.1l-1.2 .4M201.5 61.1l1.1 .7M201.6 77.2l-1.1 .6"/>
<path d="M203 62.3l.8 .9M203.1 75.9l-1 .9M204.2 63.8l.7 1.1M204.3 74.5l-.8 1M205.1 65.4l.4 1.2M205.2 72.8l-.6 1.2M205.7 67.2l.2 1.3M205.7 71l-.3 1.2M205.9 69.1l-.1 1.3M229.4 60.5h.1M229.5 60.4h.1M229.5 60.4l-.1 .1"/>
<path d="M230.7 60.8l1.2 .3M233.8 60.7l-1.2 .4M20.1 80.2h1.2M21.9 80.2h1.3M23.8 80.2h1.3M25.7 80.2h1.3M27.6 80.2h1.3M29.5 80.2h1.3M95.5 91.7l2.7-2-2 2.7zM96.4 81.2a7.9 7.9 0 0 0 2.5 9.1M98.2 89.7l-1.8 1.8h-13.1M103.8 84l-5.6 5.7"/>
<path d="M158.6 81.8v.6M36 110.7h.2M36.9 110.7h1.2M38.8 110.7h1.2M40.7 110.7h1.3M42.6 110.7h1.3M44.5 110.7h1.3M46.4 110.7h1.2M48.3 110.7h1.2M50.2 110.7h1.2M52.1 110.7h1.2M54 110.7h1.2"/>
<path d="M55.9 110.7h1.2M56.5 110.3l-.7-.1v.6M57.1 110.4l1.2 .2M57.1 111l-1.2 .2M57.8 110.7h2.5M59 110.7l-1.2 .2M59.1 109.7v1M59.1 111.3v1.3M59.1 113.2v1.3M59.1 115.1v1.3M59.1 117v1.3M59.1 118.9v1.3"/>
<path d="M60.9 110.7h1.3M62.8 110.7h2.6M63.1 118.9l-.6 1.1M64.1 117.3l-.7 1.1M64.1 109.7v.2M64.1 110.6v1.2M64.1 112.4v1.3M64.8 110.8l1.2 .2M65.1 114.7h1.2M65.1 117.3h1.2M65.4 110.5l-1.3 .2M66 110.7h1.3"/>
<path d="M67 114.7h1.2M67 117.3h1.2M67.2 110.2l-1.2 .2M67.4 110.7v.6l-.7-.2M67.9 110.7h1.3M68.9 114.7h1.2M68.9 117.3h1.2M69.8 110.7h.6M70.8 114.7h1.3M70.8 117.3h1.3M72.7 114.7h1.3M72.7 117.3h1.3"/>
<path d="M73.6 111.6l.2 1.3M73.7 119.9l-.2 .7h.6M73.9 113.5l.1 1.2M74 118l-.3 1.3M74 105.1v1.3M74 107v1.3M74 108.9v1.3M74 110.8v1.3M74 112.7v1.3M74 114.6v.1M74 119.2v1.2M74 111.4h.5v.7"/>
<path d="M74.1 114.6l-.1 .1M74.2 105.1h1.3M74.3 118.5l-.3-1.2v1.3M74.3 119.2l.2 1.2M74.3 112.8l-.1 1.2M74.6 114.7h.5M74.6 117.3h.5M76.1 105.1h1.3M78 105.1h1.2M79.9 105.1h1.3M81.8 105.1h1.3M83.7 105.1h1.3"/>
<path d="M59.1 120.8v1.3M59.1 122.7v1.3M59.1 124.6v1.3M59.1 126.5v1.3M59.1 128.4v1.3M59.1 130.3v1.3M59.1 132.2v2.5M59.1 135.3v1.3M59.1 137.2l.2 1.3M59.2 131.5l-.1 1.3M59.4 139.1l.2 1.2M59.4 129.6l-.2 1.3"/>
<path d="M59.8 127.8l-.3 1.2M60.2 125.9l-.3 1.2M60.8 124.1l-.4 1.2M60.9 123.8l31.6 11.3h17.1M60.9 123.8l3.3 .6-.4 .9zM61.5 122.3l-.5 1.2M62.2 120.6l-.5 1.2M62.5 120h.1M74 121.1v1.2M74 123v.6M59.7 140.9l.3 1.3M60.2 142.8l.3 1.2"/>
<path d="M60.7 144.6l.4 1.2M61.4 146.4l.5 1.1M62.1 148.1l.6 1.2M63 149.8l.7 1.1M64 151.4l.1 .2M67.7 186.7h1M67.7 185.7h1M67.7 189.8h1M67.7 188.8h1M67.7 192.9h1M67.7 191.9h1M68.2 185.2v1"/>
<path d="M68.2 188.3v1M68.2 191.3v1.1"/>
<circle cx="15.1" cy="69.7" r="1.38"/>
<circle cx="136.7" cy="69.2" r="7.7"/>
<circle cx="153.3" cy="69.6" r="1.38"/>
</g>
<g fill="none" stroke="#000" stroke-width=".25">
<path d="M183.3 16.4a15 15 0 0 0-7.9 12 9.9 9.9 0 0 0 .5 4.3 4.4 4.4 0 0 0 1.8 2.3M183.3 16.4a5.6 5.6 0 0 1 5.2-.7l46.3 26.7M183.3 16.4a17 17 0 0 0-7.9 13.1M177.7 35h.1M177.7 35l46 26.6M30.4 59.5h.1M30.4 59.5v19.4l1.4 1.3M31.8 58.1h65.1M31.8 58.1l-1.4 1.4M31.8 58.1v22.1M96.9 58.1a7.9 7.9 0 0 0 6.9 4.2M96.9 58.1v22.1"/>
<path d="M234.8 42.4a5.7 5.7 0 0 1 2.3 5.5l-.1 .4M234.8 42.4a4.9 4.9 0 0 0-4.8 .1 16.5 16.5 0 0 0-8.5 15.2 5.1 5.1 0 0 0 2.2 3.9M236.6 47.8h.1M236.6 47.8l1 1M103.8 62.3h.1M103.8 76.1h.1M103.8 62.3h32.9M103.8 62.3v13.8M136.7 62.3h.1M136.7 76.1h.1M136.7 76.1h-33.3a7.8 7.8 0 0 0-6.5 4.1M136.7 62.3v13.8"/>
<path d="M229.4 60.5h.1M229.4 60.5l.9 .1 .4 .2M230 60.5h.1M230 60.5a6.1 6.1 0 0 1-6.3 1.1M230.5 60.7a3.4 3.4 0 0 1-1.2-2.5 10.3 10.3 0 0 1 5.9-9.5 2.84 2.84 0 0 1 2.5 .2l23.2 13.3M230.5 60.7l.2 .1M230.7 60.8h.1M230.7 60.8l23.3 13.4M255.7 63.9a5.5 5.5 0 0 1 4.6-1.9 3.3 3.3 0 0 1 2 3.7 10.9 10.9 0 0 1-5.1 8.3 3.3 3.3 0 0 1-3.5 0 4.2 4.2 0 0 1-1.1-4.2 12.2 12.2 0 0 1 3.1-5.9zM256.4 64a3.6 3.6 0 0 1 4.2-.9 3.8 3.8 0 0 1 .9 4 9.1 9.1 0 0 1-4.2 6.1 2.51 2.51 0 0 1-2.8 .2 2.51 2.51 0 0 1-1.3-2.4 8 8 0 0 1 1.1-4.2l1.1-1.7zM31.8 80.2h.1M31.8 80.2h65.1"/>
<path d="M96.9 80.2h.1M64.1 114.7h.1M64.1 114.7h-9.6a20.8 20.8 0 0 0-5.4 3.7l-1.2 1.2a22.4 22.4 0 0 0-5.4 11l-.3 2.7v2.3l.4 3.3a22.4 22.4 0 0 0 3 7.3l1.9 2.6 1.9 1.9 2 1.7 3.1 1.8h9.6M64.1 114.7v39.5M64.1 154.2h.1"/>
<circle cx="196.2" cy="69.2" r="11.1"/>
<circle cx="196.2" cy="69.2" r="6"/>
<circle cx="196.2" cy="69.2" r="6.9"/>
</g>
<g fill="none" stroke="#000" stroke-width=".51">
<path d="M8.8 8.5h260.8v197.1h-260.8zM40.3 .6v7.9M80 .6v7.9M119.8 .6v7.9M159.6 .6v7.9M199.3 .6v7.9M239.1 .6v7.9M.9 31.1h7.9M269.6 31.1h7.9M.9 61.8h7.9M269.6 61.8h7.9M.9 92.6h7.9"/>
<path d="M269.6 92.6h7.9M269.6 107.1h.1M.9 123.3h7.9M269.6 123.3h7.9M.9 154.1h7.9M269.6 154.1h7.9M.9 184.8h7.9M269.6 184.8h7.9M40.3 205.6v7.9M80 205.6v7.9M119.8 205.6v7.9M159.6 205.6v7.9"/>
<path d="M199.3 205.6v7.9M239.1 205.6v7.9"/>
</g>
<g fill="none" stroke="#000" stroke-width=".34">
<path d="M79.8 175.8h-31.6v29.8h221.4v-41.1h-189.8v41.1M79.8 178.7h38M117.8 164.5v41.1M168.4 164.5v41.1M168.4 178.7h101.2M168.4 172.4h101.2M219 178.7v26.9M48.2 196.1h69.6M79.8 188.9h38M117.8 183.5h50.6M168.4 191.4h101.2M168.4 199.3h101.2"/>
<path d="M193.7 199.3v6.3"/>
</g>
<text font-size="7.5" x="237.9" y="185.2">SUPRAJIT</text>
<text font-size="5.4" x="97.6" y="187.4">10 Pza(s)</text>
<g font-size="5.1">
<text x="89.5" y="25.1">ACABADO</text>
<text x="86" y="31">RECTIFICADO</text>
</g>
<g font-size="4.5">
<text x="145.4" y="70.4">O</text>
<text x="16.5" y="79.7">Q</text>
<text x="148.4" y="79.7">Q</text>
<text x="45.1" y="166.8">DETALLE O</text>
<text x="43.3" y="171.3">ESCALA 10 : 1</text>
</g>
<g font-size="4.3">
<text x="32" y="50.1" transform="rotate(-90 32 50.1)">0</text>
<text x="98.4" y="50.1" transform="rotate(-90 98.4 50.1)">0.7500</text>
<text x="105.4" y="50.1" transform="rotate(-90 105.4 50.1)">0.8291</text>
<text x="138.3" y="50.1" transform="rotate(-90 138.3 50.1)">1.2000</text>
<text x="17.4" y="71.2">0.2500</text>
<text x="155.5" y="71.1">0.1560</text>
<text x="84.3" y="90.6">R0.09</text>
<text x="75.1" y="104.2">0.010</text>
<text x="37" y="109.8">0.0200</text>
<text x="95.1" y="134.2">R0.1250</text>
<text x="92.5" y="168.1">Material:</text>
<text x="118.7" y="168.1">Link:</text>
<text x="90" y="174.8">O1 Steel</text>
<text x="169.8" y="176.8">Part:WCD 01-1745-101</text>
<text x="80.1" y="186.6">Quantity:</text>
<text x="170" y="186.2">Required:ING.</text>
<text x="221.2" y="186.2">Company:</text>
<text x="80.4" y="194.4">Finish: QUITAR FILOS</text>
<text x="186.4" y="194.4">Designer:</text>
<text x="235.4" y="194.4">Aproved:</text>
<text x="49.7" y="202.3">Deadline: ------</text>
<text x="169.1" y="203.4">Date:</text>
<text x="176.7" y="198.7">JESUS ESTRADA</text>
<text x="225.8" y="198.7">ANTONIO VAZQUEZ</text>
<text x="194.9" y="204.1">Rev:A</text>
<text x="221.5" y="204.1">#</text>
<text x="231.8" y="204.1">SO-</text>
</g>
<text font-size="4" x="80.2" y="202.4">Heat treatmen: 55/58</text>
<g font-size="3.7">
<text x="118.7" y="171.4">C:\Users\USUARIO\Desktop\JESUS</text>
<text x="118.7" y="176.3">ESTRADA\SUPRAJIT\CHAVA\WCD 01-</text>
<text x="118.7" y="181.1">1745\</text>
</g>
<text font-size="3.6" x="169.8" y="169.2">Product program: WCD 01-1745-101</text>
<text font-size="3.5" x="120.6" y="198">SERVICIOS Y MAQUINADOS</text>
<text font-size="3.4" x="177.7" y="203.7">10/03/2026</text>
<g font-size="3.2">
<text x="19.5" y="5.9">7</text>
<text x="59.3" y="5.9">6</text>
<text x="99.1" y="5.9">5</text>
<text x="138.8" y="5.9">4</text>
<text x="178.6" y="5.9">3</text>
<text x="218.4" y="5.9">2</text>
<text x="258.1" y="5.9">1</text>
<text x="3.6" y="17.1">G</text>
<text x="272.2" y="17.1">G</text>
<text x="4.1" y="47.9">F</text>
<text x="272.8" y="47.9">F</text>
<text x="4.1" y="78.6">E</text>
<text x="272.8" y="78.6">E</text>
<text x="3.7" y="109.3">D</text>
<text x="272.4" y="109.3">D</text>
<text x="3.6" y="140.1">C</text>
<text x="272.3" y="140.1">C</text>
<text x="4" y="170.8">B</text>
<text x="272.7" y="170.8">B</text>
<text x="3.8" y="201.5">A</text>
<text x="272.4" y="201.5">A</text>
<text x="19.5" y="210.9">7</text>
<text x="59.3" y="210.9">6</text>
<text x="99.1" y="210.9">5</text>
<text x="138.8" y="210.9">4</text>
<text x="178.6" y="210.9">3</text>
<text x="218.4" y="210.9">2</text>
<text x="258.1" y="210.9">1</text>
</g>
<g font-size="2.7">
<text x="49.7" y="183.2">PULGADAS</text>
<text x="49.7" y="180.4">LAS DIMENCIONES ESTAN EN</text>
<text x="49.7" y="191.6">-DOS DECIMALES</text>
<text x="49.7" y="188.8">-ANGULAR</text>
<text x="49.7" y="186">TOLERANCIAS:</text>
<text x="69.1" y="189.7">0.01&quot;</text>
<text x="69.1" y="186.6">0.5°</text>
<text x="49.7" y="194.4">-TRES DECIMALES</text>
<text x="69.1" y="192.8">0.005&quot;</text>
</g>
</svg>
